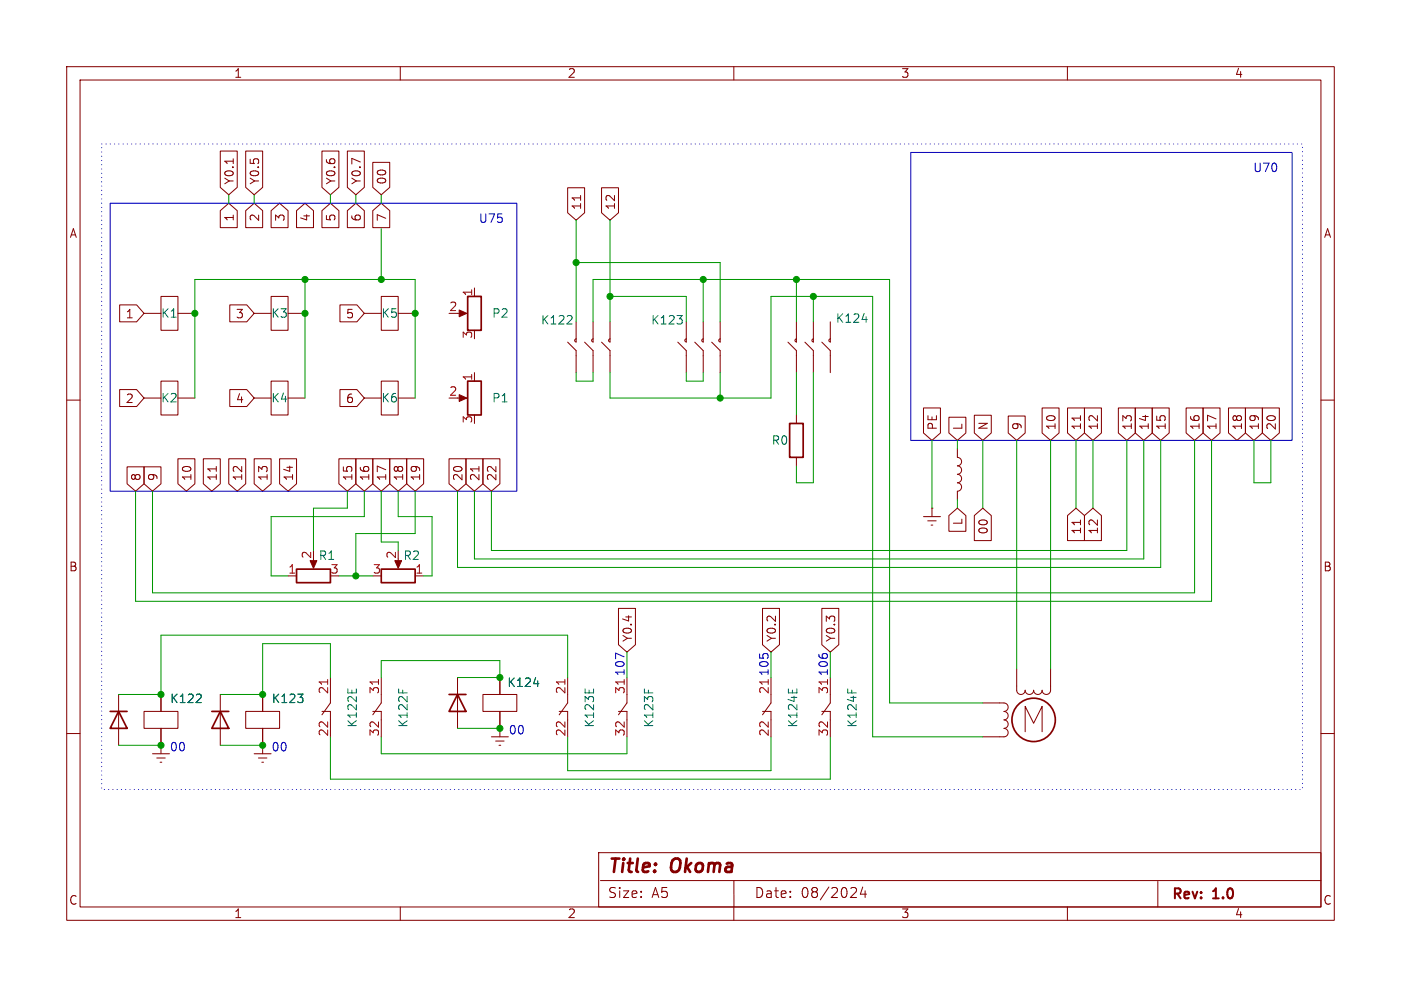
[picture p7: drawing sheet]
<svg xmlns="http://www.w3.org/2000/svg" width="210mm" height="148mm" viewBox="0 0 210 148" stroke-linecap="round" stroke-linejoin="round" font-family="sans-serif">
<g fill="none" stroke="#840000" stroke-width=".15">
<path d="M10 10h190v128h-190zM12 12h186v124h-186zM60 10v2M110 10v2M160 10v2M33 22.7h2.6v5.4l-1.3 1.1-1.3-1.1zM33 31.6l1.3-1.1 1.3 1.1v2.5h-2.6zM35 23.8v.7M36.8 31.6l1.3-1.1 1.3 1.1v2.5h-2.6zM36.8 22.7h2.6v5.4l-1.3 1.1-1.3-1.1zM40.6 31.6l1.3-1.1 1.3 1.1v2.5h-2.6zM44.4 31.6l1.3-1.1 1.3 1.1v2.5h-2.6z"/>
<path d="M48.3 22.7h2.5v5.4l-1.3 1.1-1.2-1.1zM48.3 31.6l1.2-1.1 1.3 1.1v2.5h-2.5zM52.1 22.7h2.5v5.4l-1.3 1.1-1.2-1.1zM52.1 31.6l1.2-1.1 1.3 1.1v2.5h-2.5zM55.9 24.3h2.5v3.8l-1.3 1.1-1.2-1.1zM55.9 31.6l1.2-1.1 1.3 1.1v2.5h-2.5zM85.1 28.2h2.5v3.7l-1.2 1.1-1.3-1.1zM87 29.3v.7M90.2 28.2h2.5v3.7l-1.3 1.1-1.2-1.1zM10 60h2M17.9 45.7h2.6l1.1 1.3-1.1 1.3h-2.6zM17.9 58.4h2.6l1.1 1.3-1.1 1.3h-2.6z"/>
<path d="M21.6 59.7h2.5M21.6 47h2.5M24.1 57.2h2.6v5h-2.6zM24.1 44.5h2.6v5h-2.6zM26.7 59.7h2.5M26.7 47h2.5M34.4 45.7h2.6l1.1 1.3-1.1 1.3h-2.6zM34.4 58.4h2.6l1.1 1.3-1.1 1.3h-2.6zM38.1 59.7h2.5M38.1 47h2.5M40.6 57.2h2.6v5h-2.6zM40.6 44.5h2.6v5h-2.6z"/>
<path d="M43.2 59.7h2.5M43.2 47h2.5M51 45.7h2.5l1.1 1.3-1.1 1.3h-2.5zM51 58.4h2.5l1.1 1.3-1.1 1.3h-2.5zM54.6 59.7h2.5M54.6 47h2.5M57.1 44.5h2.6v5h-2.6zM57.1 57.2h2.6v5h-2.6zM59.7 59.7h2.5M59.7 47h2.5M68.6 59.7h1M68.6 47h1"/>
<path d="M71.1 43.2v1.3M71.1 55.9v1.3M85.1 51.3l1.3 1.3v3.3M86.4 48.3v3M86.4 50.8l-.3 .2 .3 .3M87.6 51.3l1.3 1.3v3.3M88.9 48.3v3M88.9 50.8l-.2 .2 .2 .3M90.2 51.3l1.2 1.3v3.3M91.4 48.3v3M91.4 50.8l-.2 .2 .2 .3M101.6 51.3l1.3 1.3v3.3"/>
<path d="M102.9 48.3v3M102.9 50.8l-.2 .2 .2 .3M104.1 51.3l1.3 1.3v3.3M105.4 48.3v3M105.4 50.8l-.2 .2 .2 .3M106.7 51.3l1.2 1.3v3.3M107.9 48.3v3M108 50.8l-.3 .2 .3 .3M118.1 51.3l1.3 1.3v3.3M119.4 48.3v3M119.4 50.8l-.2 .2 .2 .3M120.6 51.3l1.3 1.3v3.3"/>
<path d="M121.9 48.3v3M121.9 50.8l-.2 .2 .2 .3M123.2 51.3l1.3 1.3v3.3M124.5 48.3v3M124.5 50.8l-.3 .2 .3 .3M198 60h2M19 70h2.6v2.5l-1.3 1.2-1.3-1.2zM21.6 70h2.5v2.5l-1.2 1.2-1.3-1.2zM26.7 68.8h2.5v3.7l-1.3 1.2-1.2-1.2zM30.5 68.8h2.5v3.7l-1.3 1.2-1.2-1.2zM32.4 70v.7M34.3 68.8h2.5v3.7l-1.2 1.2-1.3-1.2z"/>
<path d="M38.1 68.8h2.5v3.7l-1.2 1.2-1.3-1.2zM41.9 68.8h2.6v3.7l-1.3 1.2-1.3-1.2zM50.8 68.8h2.5v3.7l-1.2 1.2-1.3-1.2zM53.3 68.8h2.6v3.7l-1.3 1.2-1.3-1.2zM55.9 68.8h2.5v3.7l-1.3 1.2-1.2-1.2zM58.4 68.8h2.6v3.7l-1.3 1.2-1.3-1.2zM61 68.8h2.5v3.7l-1.3 1.2-1.2-1.2zM67.3 68.8h2.6v3.7l-1.3 1.2-1.3-1.2zM69.8 68.8h2.6v3.7l-1.3 1.2-1.3-1.2zM71.8 70v.7M72.4 68.8h2.5v3.7l-1.2 1.2-1.3-1.2zM119.4 62.2v1.3"/>
<path d="M119.4 68.6v1.3M138.4 61.2h2.6v3.7l-1.3 1.1-1.3-1.1zM138.4 77.5h2.6M139.1 78.1h1.2M139.6 78.7h.2M139.7 76.2h.1M139.7 76.2v1.3M142.2 77.3l1.3-1.1 1.3 1.1v2.4h-2.6zM142.2 62.6h2.6v2.3l-1.3 1.1-1.3-1.1zM143.5 67.3v1.3a.64 .64 0 0 1 .6 .6 .64 .64 0 0 1-.6 .7 .64 .64 0 0 1 .6 .6 .64 .64 0 0 1-.6 .6 .64 .64 0 0 1 .6 .7 .64 .64 0 0 1-.6 .6 .63 .63 0 0 1 .6 .6 .63 .63 0 0 1-.6 .7v1.2M146 77.3l1.3-1.1 1.3 1.1v3.8h-2.6zM146 62.3h2.6v2.6l-1.3 1.1-1.3-1.1z"/>
<path d="M151.1 62.4h2.6v2.5l-1.3 1.1-1.3-1.1zM156.2 61.2h2.6v3.7l-1.3 1.1-1.3-1.1zM160 77.3l1.3-1.1 1.3 1.1v3.8h-2.6zM160 61.2h2.6v3.7l-1.3 1.1-1.3-1.1zM162 62.3v.8M162 78v.7M162.6 77.3l1.2-1.1 1.3 1.1v3.8h-2.5zM162.6 61.2h2.5v3.7l-1.3 1.1-1.2-1.1zM167.6 61.2h2.6v3.7l-1.3 1.1-1.3-1.1zM170.2 61.2h2.5v3.7l-1.3 1.1-1.2-1.1zM172.7 61.2h2.6v3.7l-1.3 1.1-1.3-1.1zM177.8 61.2h2.5v3.7l-1.2 1.1-1.3-1.1z"/>
<path d="M180.3 61.2h2.6v3.7l-1.3 1.1-1.3-1.1zM184.1 61.2h2.6v3.7l-1.3 1.1-1.3-1.1zM186.7 61.2h2.5v3.7l-1.2 1.1-1.3-1.1zM189.2 61.2h2.6v3.7l-1.3 1.1-1.3-1.1zM43.2 86.4h1.2M47 83.8v1M59.7 83.8v1M62.2 86.4h1.3M92.7 91.2h2.6v5.5l-1.3 1.1-1.3-1.1zM114.3 91.2h2.5v5.5l-1.2 1.1-1.3-1.1zM123.2 91.2h2.5v5.5l-1.2 1.1-1.3-1.1zM10 110h2"/>
<path d="M17.8 104.1v7.7M21.6 106.7h5.1v2.5h-5.1zM22.9 113h2.5M23.5 113.7h1.3M24 114.3h.3M24.1 111.8h.1M24.1 104.1v2.6M24.1 109.2v3.8M33 104.1v7.7M36.8 106.7h5.1v2.5h-5.1zM38.1 113h2.5M38.7 113.7h1.3"/>
<path d="M39.2 114.3h.3M39.4 111.8h.1M39.4 104.1v2.6M39.4 109.2v3.8M48.3 106.7h1.2v3.8M49.5 101.6v3.8l-1.2 1.8M55.9 106.7h1.2v3.8M57.1 101.6v3.8l-1.2 1.8M68.6 101.6v7.6M72.4 104.1h5.1v2.6h-5.1zM73.7 110.5h2.5M74.3 111.1h1.3"/>
<path d="M74.8 111.8h.3M74.9 109.2h.1M74.9 101.6v2.5M74.9 106.7v3.8M83.8 106.7h1.3v3.8M85.1 101.6v3.8l-1.3 1.8M92.7 106.7h1.3v3.8M94 101.6v3.8l-1.3 1.8M114.3 106.7h1.3v3.8M115.6 101.6v3.8l-1.3 1.8M123.2 106.7h1.3v3.8M124.5 101.6v3.8l-1.3 1.8"/>
<path d="M147.3 105.4h3.2a.64 .64 0 0 1 .6 .7 .64 .64 0 0 1-.6 .6 .64 .64 0 0 1 .6 .6 .64 .64 0 0 1-.6 .7 .64 .64 0 0 1 .6 .6 .64 .64 0 0 1-.6 .6 .63 .63 0 0 1 .6 .7 .63 .63 0 0 1-.6 .6h-3.2M152.4 100.3v3.2a.64 .64 0 0 0 .6 .6 .64 .64 0 0 0 .7-.6 .64 .64 0 0 0 .6 .6 .64 .64 0 0 0 .6-.6 .64 .64 0 0 0 .7 .6 .64 .64 0 0 0 .6-.6 .64 .64 0 0 0 .6 .6 .64 .64 0 0 0 .7-.6v-3.2M153.7 109.7v-3.8l1.2 2.6 1.3-2.6v3.8M198 110h2M60 136v2M89.7 127.9h108.3v8.1h-108.3zM90 132h108M110 136v2M110 132v4M128.1 133.1l.2 .1a.41 .41 0 0 1 0 .5l-.8 .9h.9M129.3 133l-.3 1.1h.9M129.7 133.6v1"/>
<path d="M160 136v2M173.6 132.2v3.8"/>
</g>
<path d="M49.1 101.9v.7M56.7 101.9v.7M84.7 101.9v.7M93.6 101.9v.7M115.2 101.9v.7M124 101.9v.7" fill="none" stroke="#a90000" stroke-width=".15"/>
<g fill="none" stroke="#006464" stroke-width=".15">
<path d="M85.6 47.4l.2 .2-.1 .3-.7 .7h.8M101.5 47.3h.8l-.5 .5M102.1 47.9l.2 .1-.2 .5M129.2 47.9h.8M30 104.1l.2 .2-.1 .3-.7 .8h.8M44.6 104.1h.8l-.4 .5M45.3 104.6l.1 .2-.1 .5M52.1 103.3v.6M53.4 103.3v.6M59.8 103.3v.6M80 102.5h.8M87.7 103.3v.6"/>
<path d="M89 103.3v.6M96.6 103.3v.6M118.2 103.3v.6M119.5 103.3v.6M127.1 103.3v.6"/>
</g>
<g fill="none" stroke="#840000" stroke-width=".25">
<path d="M70.1 57.2h2v5h-2zM70.1 44.5h2v5h-2zM118.4 63.5h2v5.1h-2zM44.4 85.3h5.1v2.1h-5.1zM57.1 85.3h5.1v2.1h-5.1zM16.5 106.7h2.5M17.8 106.7l1.2 2.5h-2.5zM31.7 106.7h2.6M33 106.7l1.3 2.5h-2.6zM67.3 104.1h2.5M68.6 104.1l1.2 2.6h-2.5z"/>
<circle cx="154.9" cy="107.9" r="3.3"/>
</g>
<g fill="#840000" stroke="#840000" stroke-width=".15">
<path d="M46.5 84.1h1l-.5 1.1z"/>
<path d="M59.2 84.1h1l-.5 1.1z"/>
<path d="M68.8 59.2l1.2 .5-1.2 .5z"/>
<path d="M68.8 46.5l1.2 .5-1.2 .5z"/>
</g>
<path d="M16.5 30.5h61v43.2h-61zM136.5 22.9h57.2v43.1h-57.2zM93.5 98.5l-1.2-.6v.9" fill="none" stroke="#0000c2" stroke-width=".15"/>
<path d="M15.2 21.6h180v96.8h-180z" fill="none" stroke="#0000c2" stroke-width=".15" stroke-dasharray="0 .6"/>
<g fill="none" stroke="#009600" stroke-width=".15">
<path d="M34.3 29.2v1.3M38.1 29.2v1.3M49.5 29.2v1.3M53.3 29.2v1.3M57.1 29.2v1.3M57.1 34.3v7.6M86.4 33v15.3M86.4 39.4h21.5v8.9M91.4 33v15.3M29.2 59.7v-17.8h33v17.8M45.7 41.9v17.8M86.4 55.9v1.3h2.5v-1.3"/>
<path d="M88.9 48.3v-6.4h44.4v63.5h14M91.4 44.5h11.5v3.8M91.4 55.9v3.8h24.2v-15.2h15.2v66h16.5M102.9 55.9v1.3h2.5v-1.3M105.4 41.9v6.4M107.9 55.9v3.8M119.4 41.9v6.4M119.4 55.9v6.3M121.9 44.5v3.8M121.9 55.9v16.5h-2.5v-2.5M52.1 73.7v2.5h-5.1v6.4M54.6 73.7v3.8h-14v8.9h2.6"/>
<path d="M57.1 73.7v7.6h2.6v1.3M59.7 73.7v3.8h5.1v8.9h-1.3M62.2 73.7v6.3h-8.9v6.4M139.7 66v10.2M143.5 66v1.3M143.5 74.9v1.3M147.3 66v10.2M152.4 66v34.3M157.5 66v34.3M161.3 66v10.2M163.8 66v10.2M168.9 66v16.6h-95.2v-8.9"/>
<path d="M171.4 66v17.8h-100.3v-10.1M174 66v19.1h-105.4v-11.4M179.1 66v22.9h-156.2v-15.2M181.6 66v24.2h-161.3v-16.5M188 66v6.4h2.5v-6.4M50.8 86.4h5.1M94 97.8v3.8M115.6 97.8v3.8M124.5 97.8v3.8M17.8 111.8h6.3M33 111.8h6.4M49.5 110.5v6.3h75v-6.3"/>
<path d="M49.5 101.6v-5.1h-10.1v7.6h-6.4M57.1 101.6v-2.5h17.8v2.5h-6.3M57.1 110.5v2.5h36.9v-2.5M68.6 109.2h6.3M85.1 101.6v-6.3h-61v8.8h-6.3M85.1 110.5v5.1h30.5v-5.1"/>
</g>
<g fill="#009600" stroke="#009600" stroke-width=".15">
<circle cx="57.1" cy="41.9" r=".46"/>
<circle cx="62.2" cy="47" r=".46"/>
<circle cx="39.4" cy="111.8" r=".46"/>
<circle cx="53.3" cy="86.4" r=".46"/>
<circle cx="24.1" cy="104.1" r=".46"/>
<circle cx="24.1" cy="111.8" r=".46"/>
<circle cx="39.4" cy="104.1" r=".46"/>
<circle cx="86.4" cy="39.4" r=".46"/>
<circle cx="91.4" cy="44.5" r=".46"/>
<circle cx="45.7" cy="41.9" r=".46"/>
<circle cx="45.7" cy="47" r=".46"/>
<circle cx="29.2" cy="47" r=".46"/>
<circle cx="107.9" cy="59.7" r=".46"/>
<circle cx="119.4" cy="41.9" r=".46"/>
<circle cx="105.4" cy="41.9" r=".46"/>
<circle cx="121.9" cy="44.5" r=".46"/>
<circle cx="74.9" cy="101.6" r=".46"/>
<circle cx="74.9" cy="109.2" r=".46"/>
</g>
<g font-size="2.8" fill="#840000">
<text x="91" y="131.4">Title:</text>
<text x="100.7" y="131.4">Okoma</text>
</g>
<g font-size="2.1" fill="#840000">
<text x="91" y="134.9">Size:</text>
<text x="97.7" y="134.9">A5</text>
<text x="113" y="134.9">Date:</text>
<text x="120" y="134.9">08/2024</text>
<text x="175.6" y="135.2">Rev:</text>
<text x="181.9" y="135.2">1.0</text>
</g>
<g font-size="1.8" fill="#840000">
<text x="35" y="11.9">1</text>
<text x="85" y="11.9">2</text>
<text x="135" y="11.9">3</text>
<text x="185" y="11.9">4</text>
<text x="35.2" y="27.8" transform="rotate(-90 35.2 27.8)">Y0.1</text>
<text x="39.1" y="27.8" transform="rotate(-90 39.1 27.8)">Y0.5</text>
<text x="50.5" y="27.8" transform="rotate(-90 50.5 27.8)">Y0.6</text>
<text x="54.3" y="27.8" transform="rotate(-90 54.3 27.8)">Y0.7</text>
<text x="58.1" y="27.8" transform="rotate(-90 58.1 27.8)">00</text>
<text x="10.3" y="35.9">A</text>
<text x="35.2" y="33.3" transform="rotate(-90 35.2 33.3)">1</text>
<text x="39.1" y="33.3" transform="rotate(-90 39.1 33.3)">2</text>
<text x="42.9" y="33.3" transform="rotate(-90 42.9 33.3)">3</text>
<text x="46.7" y="33.3" transform="rotate(-90 46.7 33.3)">4</text>
<text x="50.5" y="33.3" transform="rotate(-90 50.5 33.3)">5</text>
<text x="54.3" y="33.3" transform="rotate(-90 54.3 33.3)">6</text>
<text x="58.1" y="33.3" transform="rotate(-90 58.1 33.3)">7</text>
<text x="87.3" y="31.6" transform="rotate(-90 87.3 31.6)">11</text>
<text x="92.4" y="31.6" transform="rotate(-90 92.4 31.6)">12</text>
<text x="198.4" y="35.9">A</text>
<text x="18.7" y="47.9">1</text>
<text x="35.3" y="47.9">3</text>
<text x="51.8" y="47.9">5</text>
<text x="18.7" y="60.6">2</text>
<text x="35.3" y="60.6">4</text>
<text x="51.8" y="60.6">6</text>
<text x="140.7" y="64.6" transform="rotate(-90 140.7 64.6)">PE</text>
<text x="144.5" y="64.6" transform="rotate(-90 144.5 64.6)">L</text>
<text x="148.3" y="64.6" transform="rotate(-90 148.3 64.6)">N</text>
<text x="153.4" y="64.6" transform="rotate(-90 153.4 64.6)">9</text>
<text x="158.4" y="64.6" transform="rotate(-90 158.4 64.6)">10</text>
<text x="162.2" y="64.6" transform="rotate(-90 162.2 64.6)">11</text>
<text x="164.8" y="64.6" transform="rotate(-90 164.8 64.6)">12</text>
<text x="169.9" y="64.6" transform="rotate(-90 169.9 64.6)">13</text>
<text x="172.4" y="64.6" transform="rotate(-90 172.4 64.6)">14</text>
<text x="174.9" y="64.6" transform="rotate(-90 174.9 64.6)">15</text>
<text x="180" y="64.6" transform="rotate(-90 180 64.6)">16</text>
<text x="182.6" y="64.6" transform="rotate(-90 182.6 64.6)">17</text>
<text x="186.4" y="64.6" transform="rotate(-90 186.4 64.6)">18</text>
<text x="188.9" y="64.6" transform="rotate(-90 188.9 64.6)">19</text>
<text x="191.5" y="64.6" transform="rotate(-90 191.5 64.6)">20</text>
<text x="21.3" y="72.2" transform="rotate(-90 21.3 72.2)">8</text>
<text x="23.8" y="72.2" transform="rotate(-90 23.8 72.2)">9</text>
<text x="28.9" y="72.2" transform="rotate(-90 28.9 72.2)">10</text>
<text x="32.7" y="72.2" transform="rotate(-90 32.7 72.2)">11</text>
<text x="36.5" y="72.2" transform="rotate(-90 36.5 72.2)">12</text>
<text x="40.3" y="72.2" transform="rotate(-90 40.3 72.2)">13</text>
<text x="44.1" y="72.2" transform="rotate(-90 44.1 72.2)">14</text>
<text x="53" y="72.2" transform="rotate(-90 53 72.2)">15</text>
<text x="55.6" y="72.2" transform="rotate(-90 55.6 72.2)">16</text>
<text x="58.1" y="72.2" transform="rotate(-90 58.1 72.2)">17</text>
<text x="60.6" y="72.2" transform="rotate(-90 60.6 72.2)">18</text>
<text x="63.2" y="72.2" transform="rotate(-90 63.2 72.2)">19</text>
<text x="69.5" y="72.2" transform="rotate(-90 69.5 72.2)">20</text>
<text x="72.1" y="72.2" transform="rotate(-90 72.1 72.2)">21</text>
<text x="74.6" y="72.2" transform="rotate(-90 74.6 72.2)">22</text>
<text x="144.5" y="78.9" transform="rotate(-90 144.5 78.9)">L</text>
<text x="148.3" y="80.3" transform="rotate(-90 148.3 80.3)">00</text>
<text x="162.2" y="80.3" transform="rotate(-90 162.2 80.3)">11</text>
<text x="164.8" y="80.3" transform="rotate(-90 164.8 80.3)">12</text>
<text x="10.3" y="85.9">B</text>
<text x="198.3" y="85.9">B</text>
<text x="94.9" y="96.4" transform="rotate(-90 94.9 96.4)">Y0.4</text>
<text x="116.5" y="96.4" transform="rotate(-90 116.5 96.4)">Y0.2</text>
<text x="125.4" y="96.4" transform="rotate(-90 125.4 96.4)">Y0.3</text>
<text x="10.3" y="135.9">C</text>
<text x="35" y="137.9">1</text>
<text x="85" y="137.9">2</text>
<text x="135" y="137.9">3</text>
<text x="185" y="137.9">4</text>
<text x="198.3" y="135.9">C</text>
</g>
<g font-size="1.8" fill="#0000c2">
<text x="187.8" y="26">U70</text>
<text x="71.7" y="33.6">U75</text>
<text x="93.8" y="101.5" transform="rotate(-90 93.8 101.5)">107</text>
<text x="115.4" y="101.5" transform="rotate(-90 115.4 101.5)">105</text>
<text x="124.3" y="101.5" transform="rotate(-90 124.3 101.5)">106</text>
<text x="25.4" y="112.9">00</text>
<text x="40.6" y="112.9">00</text>
<text x="76.2" y="110.3">00</text>
</g>
<g font-size="1.8" fill="#006464">
<text x="24.1" y="47.9">K1</text>
<text x="40.6" y="47.9">K3</text>
<text x="57.1" y="47.9">K5</text>
<text x="73.7" y="47.9">P2</text>
<text x="81" y="48.9">K122</text>
<text x="97.5" y="48.9">K123</text>
<text x="125.2" y="48.6">K124</text>
<text x="24.1" y="60.6">K2</text>
<text x="40.6" y="60.6">K4</text>
<text x="57.1" y="60.6">K6</text>
<text x="73.7" y="60.6">P1</text>
<text x="115.6" y="66.9">R0</text>
<text x="47.7" y="84.2">R1</text>
<text x="60.4" y="84.2">R2</text>
<text x="25.4" y="105.6">K122</text>
<text x="40.6" y="105.6">K123</text>
<text x="76" y="103.2">K124</text>
<text x="53.7" y="109.2" transform="rotate(-90 53.7 109.2)">K122E</text>
<text x="61.3" y="109.2" transform="rotate(-90 61.3 109.2)">K122F</text>
<text x="89.3" y="109.2" transform="rotate(-90 89.3 109.2)">K123E</text>
<text x="98.1" y="109.2" transform="rotate(-90 98.1 109.2)">K123F</text>
<text x="119.7" y="109.2" transform="rotate(-90 119.7 109.2)">K124E</text>
<text x="128.6" y="109.2" transform="rotate(-90 128.6 109.2)">K124F</text>
</g>
<g font-size="1.8" fill="#a90000">
<text x="67.2" y="46.7">2</text>
<text x="70.9" y="44.5" transform="rotate(-90 70.9 44.5)">1</text>
<text x="70.9" y="50.9" transform="rotate(-90 70.9 50.9)">3</text>
<text x="67.2" y="59.4">2</text>
<text x="70.9" y="57.2" transform="rotate(-90 70.9 57.2)">1</text>
<text x="70.9" y="63.6" transform="rotate(-90 70.9 63.6)">3</text>
<text x="46.7" y="83.9" transform="rotate(-90 46.7 83.9)">2</text>
<text x="59.4" y="83.9" transform="rotate(-90 59.4 83.9)">2</text>
<text x="43.1" y="86.1">1</text>
<text x="49.5" y="86.1">3</text>
<text x="55.8" y="86.1">3</text>
<text x="62.2" y="86.1">1</text>
<text x="49.3" y="104.2" transform="rotate(-90 49.3 104.2)">21</text>
<text x="56.9" y="104.2" transform="rotate(-90 56.9 104.2)">31</text>
<text x="84.8" y="104.2" transform="rotate(-90 84.8 104.2)">21</text>
<text x="93.7" y="104.2" transform="rotate(-90 93.7 104.2)">31</text>
<text x="115.3" y="104.2" transform="rotate(-90 115.3 104.2)">21</text>
<text x="124.2" y="104.2" transform="rotate(-90 124.2 104.2)">31</text>
<text x="49.3" y="110.5" transform="rotate(-90 49.3 110.5)">22</text>
<text x="56.9" y="110.5" transform="rotate(-90 56.9 110.5)">32</text>
<text x="84.8" y="110.5" transform="rotate(-90 84.8 110.5)">22</text>
<text x="93.7" y="110.5" transform="rotate(-90 93.7 110.5)">32</text>
<text x="115.3" y="110.5" transform="rotate(-90 115.3 110.5)">22</text>
<text x="124.2" y="110.5" transform="rotate(-90 124.2 110.5)">32</text>
</g>
</svg>
